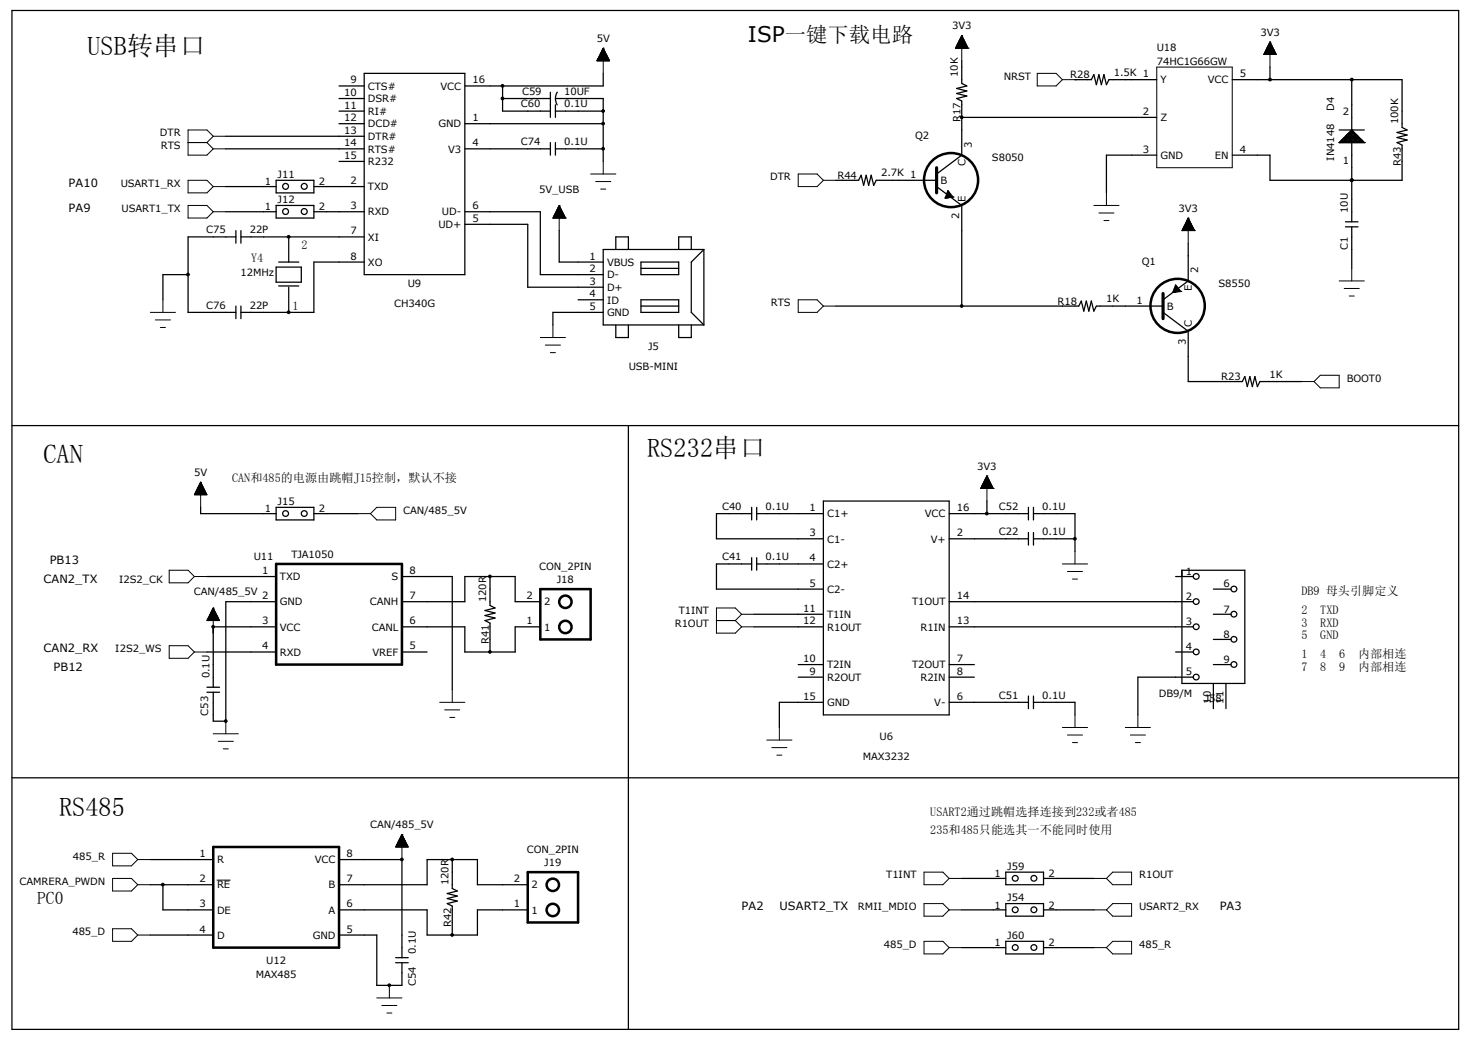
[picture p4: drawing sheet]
<svg xmlns="http://www.w3.org/2000/svg" width="297mm" height="210mm" viewBox="0 0 297 210" stroke-linecap="round" stroke-linejoin="round" font-family="sans-serif">
<g fill="none" stroke="#000" stroke-width=".25">
<path d="M2.4 2.1h292.1v205.8h-292.1zM68.5 17.4h5M68.5 19.9h5M73.5 14.8h20.4v40.7h-20.4zM101.5 19.9h9.6M101.5 17.4v5h9.6M111.1 18.6v5.1M112.1 19.9h9.7v12.7M112.5 18.6a2.5 2.5 0 0 0 0 2.6M121.8 14.8v2.6h-27.9M194.2 12.3v4.5l1 .6-2 .5 2 .5-2 .5 2 .5-2 .5 1 .5v10.9l-5.1 3.8M217 16.1h.1"/>
<path d="M217 16.1h3.3l.6-1 .5 2 .5-2 .5 2 .5-2 .5 2 .5-1h9.7M248.8 16.1h34.3v9.6l1 .5-2 .6 2 .5-2 .5 2 .5-2 .5 1 .5v7.1h-26.7v-5.1h-7.6M256.4 13.5v2.6M272.9 16.1v28.7M45.6 37.7h10.2M45.6 30.1h27.9M45.6 27.5h27.9M55.8 36.4h7.6v2.5h-7.6zM63.4 37.7h10.1M68.5 25h5M68.5 22.4h5M68.5 32.6h5"/>
<path d="M93.9 25h27.9M93.9 30.1h17.2M111.1 28.8v2.5M112.1 30.1h9.7M112.1 22.4h9.7M112.1 21.2v2.5M112.1 28.8v2.5M168.8 36.4h4.6l.5-1 .5 2 .5-2 .5 2 .5-2 .5 2 .5-1h12.2M189.1 37.7l5.1 3.8v20.3M190.9 39.8v.2h.5M191 39.7h1.3M191.1 39.5h1"/>
<path d="M191.3 38.9h.4M191.3 38.7h.2M191.4 38.5l1 1.3M191.4 38.5l-.6 1.5 1.6-.2M191.4 38.5v1.4M191.6 38.8v1M191.9 39.2h-.7l-.1 .8M191.9 39.2v.6M192.2 39.5v.3M192.4 39.8h.1M194.2 23.7h.1M194.2 23.7h39.4"/>
<path d="M233.6 31.3h-10.2v7.6M270.4 28.8h.1M270.4 28.8h5.1M270.4 26.2h5.1M270.6 28.5h4.6v.3M270.6 28.5v.3M270.9 28.3h4.1v.5M270.9 28.2v.6M271.1 28h3.6v.8M271.1 28v.8M271.4 27.8h3v1M271.4 27.7v1.1"/>
<path d="M271.7 27.5h2.5v1.3M271.7 27.5v1.3M271.9 27.3h2v1.5M271.9 27.2v1.6M272.2 27h1.5v1.8M272.2 27v1.8M272.4 26.8h1v2M272.4 26.7v2.1M272.7 26.5h.5v2.3M272.7 26.5v2.3M272.9 26.2h.1M272.9 36.4h.1"/>
<path d="M272.9 26.2l-2.5 2.6M272.9 26.2l2.6 2.6M275.5 28.8h.1M38 55.5h-5.1v5M45.6 42.8h10.2M47.6 47.8h-9.6v15.3h9.6M47.6 46.6v2.5M48.6 47.8h24.9M48.6 46.6v2.5M55.8 53.9h5v3.1h-5zM55.8 41.5h7.6v2.5h-7.6zM56.3 52.9h4"/>
<path d="M56.3 57.7h4M58.3 47.8h.1M58.3 47.8v5.1M58.3 58v5.1M63.4 42.8h10.1M73.5 52.9h-10.1v10.2h-14.8M93.9 42.8h15.2v12.7h12.7M93.9 45.3h12.7v12.7h15.2M112.9 46.6v6.3h8.9M124.3 50.4v-2.6h2.6v2.6M129.4 52.9h7.6v2.6h-7.6zM129.4 54.2h7.6"/>
<path d="M137 50.4v-2.6h2.6v2.6M142.1 50.4h-20.3v15.2h20.3M142.1 50.4v15.2M142.1 50.4l-2.5 2.5v10.2l2.5 2.5M236.9 58.9v.1h.5M237 58.8h1.3M237.1 58.5h1M237.1 58.3v.7M237.2 58.3h.7M237.2 58h.5M237.3 57.7h.2M237.4 57.6l1 1.2"/>
<path d="M237.4 57.6l-.6 1.5 1.6-.3M237.4 57.6v1.4M237.6 57.9v1M237.9 58.2v.7M238.1 58.5v.3M238.4 58.8h.1M239.9 49.1v7.6l-5.1 3.8M271.7 45.8h2.5M271.7 44.8h2.5M272.9 45.8v8.4M47.6 61.8v2.5M48.6 61.8v2.5"/>
<path d="M58.3 63.1h.1M116.7 60.5h5.1M121.8 63.1h-10.2v2.5M124.3 65.6v2.6h2.6v-2.6M129.4 60.5h7.6v2.6h-7.6zM129.4 61.8h7.6M137 65.6v2.6h2.6v-2.6M168.8 61.8h49l.5-1 .5 2 .5-2 .5 2 .5-2 .6 2 .5-1h13.4M234.8 63.1l5.1 3.8v10.1h10.9l.5-1 .5 2.1 .5-2.1 .6 2.1 .5-2.1 .5 2.1 .5-1.1h8.4M2.4 85.9h292.1M126.9 85.9v122M40.5 102.4v1.3h15.3"/>
<path d="M41.8 116.4h14M55.8 102.4h7.6v2.6h-7.6zM63.4 103.7h8.9M81.2 116.4h10.1v22.9M98.9 116.4v5.9l1 .5-2 .5 2 .5-2 .5 2 .5-2 .5 1 .5v5.9M151.8 103.7h-7.1v5.1h21.5M151.8 113.9h-7.1v5.1h21.5M151.8 102.4v2.6M151.8 112.6v2.5M152.8 103.7h13.4M152.8 113.9h13.4M152.8 102.4v2.6"/>
<path d="M152.8 112.6v2.5M166.2 101.2h25.4v43.2h-25.4zM191.6 103.7h16M191.6 108.8h16M199.3 101.2v2.5M207.6 102.4v2.6M207.6 107.5v2.6M208.7 103.7h8.3v7.6M208.7 108.8h8.3M208.7 102.4v2.6M208.7 107.5v2.6M237.4 116.4h3.5"/>
<path d="M238.6 115.1h12.7v22.9h-12.7zM245 119h3.5M41.8 131.7h14M41.8 139.8h2.5M41.8 138.8h2.5M43.1 139.8v5.8h2.5M55.8 126.6h-12.7v12.2M55.8 121.5h-10.2v24.1M81.2 121.5h12.7v-5.1h10.1v5.1h5.1M81.2 126.6h12.7v5.1h10.1v-5.1h5.1M81.2 131.7h5M152.3 124h13.9"/>
<path d="M152.3 126.6h13.9M161.2 134.2h5M161.2 136.7h5M191.6 134.2h5.1M191.6 136.7h5.1M191.6 126.6h49.3M191.6 121.5h49.3M237.4 131.7h3.5M240.9 136.7h-11.2v7.7M245 134.2h3.5M245 124h3.5M245 129.1h3.5"/>
<path d="M245 138v5.1M247.5 138v5.1M2.4 157.1h292.1M45.6 145.6h.1M166.2 141.8h-8.8v5.1M191.6 141.8h16M207.6 140.5v2.6M208.7 141.8h8.3v2.6M208.7 140.5v2.6M30.4 178.6h12.7M30.4 173.6h12.7M32.9 178.6v5.1h10.2"/>
<path d="M68.5 178.6h17.7v-5h10.2v5h10.2M68.5 173.6h12.7M81.2 173.6h.1M81.2 173.6v19.8M91.3 173.6v5.8l1 .5-2 .5 2 .5-2 .5 2 .5-2 .6 1 .5v5.8M194.2 177.4h8.9M203.1 176.1h7.6v2.5h-7.6zM210.7 177.4h10.2M30.4 188.8h12.7M68.5 183.7h17.7v5.1h10.2v-5.1h10.2M68.5 188.8h7.6v10.2h5.1v-4.6M78.6 199h.1"/>
<path d="M79.9 194.4h2.5M79.9 193.4h2.5M194.2 183.7h8.9M194.2 191.3h8.9M203.1 182.5h7.6v2.5h-7.6zM203.1 190.1h7.6v2.5h-7.6zM210.7 183.7h10.2M210.7 191.3h10.2"/>
<circle cx="57.7" cy="37.6" r=".59"/>
<circle cx="61.4" cy="37.6" r=".59"/>
<circle cx="57.7" cy="42.7" r=".59"/>
<circle cx="61.4" cy="42.7" r=".59"/>
<circle cx="57.7" cy="103.7" r=".58"/>
<circle cx="61.4" cy="103.7" r=".58"/>
<circle cx="241.5" cy="116.4" r=".58"/>
<circle cx="249.1" cy="118.9" r=".58"/>
<circle cx="241.5" cy="121.5" r=".58"/>
<circle cx="241.5" cy="126.6" r=".58"/>
<circle cx="241.5" cy="131.6" r=".58"/>
<circle cx="241.5" cy="136.7" r=".58"/>
<circle cx="249.1" cy="124" r=".58"/>
<circle cx="249.1" cy="129.1" r=".58"/>
<circle cx="249.1" cy="134.2" r=".58"/>
<circle cx="205" cy="177.4" r=".58"/>
<circle cx="208.8" cy="177.4" r=".58"/>
<circle cx="205" cy="183.7" r=".58"/>
<circle cx="205" cy="191.3" r=".58"/>
<circle cx="208.8" cy="183.7" r=".58"/>
<circle cx="208.8" cy="191.3" r=".58"/>
</g>
<g fill="none" stroke="#000" stroke-width=".51">
<path d="M55.8 113.9h25.4v20.3h-25.4zM109.1 119h10.2v10.1h-10.2zM43.1 171h25.4v20.3h-25.4zM106.6 176.1h10.1v10.2h-10.1z"/>
<circle cx="192" cy="36.4" r="5.5"/>
<circle cx="237.8" cy="61.8" r="5.5"/>
<circle cx="114.2" cy="126.6" r="1.25"/>
<circle cx="114.2" cy="121.5" r="1.25"/>
<circle cx="111.6" cy="178.7" r="1.25"/>
<circle cx="111.6" cy="183.7" r="1.25"/>
</g>
<g fill="none" stroke="#000" stroke-width=".2">
<path d="M120.6 12.1h2.4v.2M120.6 12.1v.2M120.6 12.1h2.4M120.7 12h2.2v.3M120.7 11.9v.4M120.7 11.9h2.2M120.8 11.8h2v.5M120.8 11.7v.6M120.8 11.6h2M120.9 11.6h1.8v.7M120.9 11.5v.8M120.9 11.5h1.8"/>
<path d="M121 11.3h1.6v1M121 11.3v1M121 11.3h1.6M121.1 11.1h1.4v1.2M121.1 11.1v1.2M121.2 11h1.3M121.2 11h1.2v1.3M121.2 10.8v1.5M121.2 10.8h1.1M121.3 10.8h1v1.5M121.3 10.6v1.7M121.3 10.6h1"/>
<path d="M121.4 10.5h.8v1.8M121.4 10.5v1.8M121.5 10.5h.7M121.5 10.3h.6v2M121.5 10.2v2.1M121.5 10.2h.5M121.6 10.1h.4v2.2M121.6 10v2.3M121.7 10h.3M121.7 9.9h.2v2.4M121.7 9.8v2.5M121.8 9.8h.1"/>
<path d="M121.8 9.7h.1M121.8 9.7v5.1M121.8 9.7l1.3 2.6h-2.6zM192.9 9.7h.1M192.9 9.7h2.6M193 9.6h2.4M193 9.5h2.4v.2M193 9.5v.2M193.1 9.4h2.2M193.1 9.3h2.1v.4M193.1 9.3v.4M193.2 9.2h2"/>
<path d="M193.2 9.1h2v.6M193.2 9.1v.6M193.3 9h1.8M193.3 8.9h1.8v.8M193.3 8.8v.9M193.4 8.8h1.6M193.4 8.7h1.5v1M193.4 8.7v1M193.5 8.6h1.4M193.5 8.5h1.4v1.2M193.5 8.5v1.2M193.6 8.4h1.2"/>
<path d="M193.6 8.3h1.1v1.4M193.6 8.2v1.5M193.7 8.2h1M193.7 8.1h.9v1.6M193.7 8v1.7M193.8 8h.8M193.8 7.9h.8v1.8M193.8 7.8v1.9M193.9 7.8h.6M193.9 7.7h.5v2M193.9 7.6v2.1M194 7.6h.4"/>
<path d="M194.1 7.5h.3v2.2M194.1 7.3l.1 2.4M194.1 7.2v2.5M194.2 7.2h.1M194.2 7.2v5.1M194.2 7.2l-1.3 2.5M194.2 7.2l1.3 2.5M194.3 7.4h-.2v2.3M195.5 9.7h.1M209.4 14.8h3.8l1.3 1.3-1.3 1.3h-3.8zM214.5 16.1h2.5M233.6 13.5h15.2v20.4h-15.2z"/>
<path d="M255.2 11h2.4M255.2 10.8v.2M255.3 10.8h2.3M255.3 10.6v.4M255.4 10.6h2.1M255.4 10.5h2M255.4 10.5v.5M255.5 10.5h1.9M255.5 10.3h1.8M255.5 10.2v.8M255.6 10.2h1.7M255.6 10.1h1.7v.9"/>
<path d="M255.6 10v1M255.7 10h1.5M255.7 9.9h1.4M255.7 9.8v1.2M255.8 9.8h1.3M255.8 9.7h1.2M255.8 9.6v1.4M255.9 9.6h1.1M255.9 9.5h1M255.9 9.4v1.6M256 9.4h.9M256 9.3h.8"/>
<path d="M256 9.2v1.8M256.1 9.2h.7M256.1 9.1h.7M256.1 9v2M256.2 9h.5M256.2 8.9h.4M256.3 8.7h.2M256.3 8.6v2.4M256.4 8.6h.1M256.4 8.5h.1M256.4 8.5v5M256.4 8.5l1.3 2.5h-2.6z"/>
<path d="M256.5 8.7v2.3M256.6 8.8h-.3l-.1 2.2M256.6 8.8v2.2M256.8 9.1v1.9M256.8 9.3v1.7M256.9 9.5v1.5M257 9.7v1.3M257.1 9.9v1.1M257.3 10.3v.7M257.4 10.5v.5M257.6 10.7v.3M257.6 10.9v.1"/>
<path d="M38 36.4h3.8l1.3 1.3-1.3 1.2h-3.8zM38 28.8h3.8M41.8 28.8l1.3 1.3M43.1 27.5l-1.3-1.3h-3.8v5.1h3.8l1.3-1.2M43.1 37.7h2.5M43.1 27.5h2.5M43.1 27.5l-1.3 1.3M43.1 30.1h2.5M119.3 35.1h5M120.3 36.7h3M121.3 38.2h1M121.8 32.6v2.5"/>
<path d="M161.2 35.1h3.8l1.2 1.3-1.2 1.3h-3.8zM166.2 36.4h2.6M223.4 38.9v2.6M38 41.5h3.8l1.3 1.3-1.3 1.2h-3.8zM43.1 42.8h2.5M111.6 44h.1M111.6 44h2.6M111.7 44h2.4M111.8 43.9h2.3M111.8 43.8v.2M111.8 43.8h2.2M111.8 43.6h2.2"/>
<path d="M111.8 43.6v.4M111.9 43.6h2M111.9 43.5h2M111.9 43.3v.7M112 43.3h1.8M112.1 43.3h1.7M112.1 43.1v.9M112.1 43.1h1.6M112.1 43v1M112.2 43h1.4M112.3 42.8h1.3M112.3 42.8v1.2"/>
<path d="M112.3 42.8h1.2M112.4 42.6h1.1M112.4 42.5v1.5M112.4 42.5h1M112.4 42.3v1.7M112.5 42.3h.8M112.6 42.2h.7M112.6 42.1v1.9M112.6 42.1h.6M112.6 42h.6M112.6 41.9v2.1M112.7 42h.4"/>
<path d="M112.8 41.8h.3M112.8 41.7v2.3M112.8 41.7h.2M112.9 41.6v2.4M112.9 41.5v2.5M112.9 41.5h.1M112.9 41.5v5.1M112.9 41.5l-1.3 2.5M112.9 41.5l1.3 2.5M113.1 41.8v2.2M113.2 42v2M113.3 42.2v1.8"/>
<path d="M113.4 42.4v1.6M113.5 42.6v1.4M113.6 42.8v1.2M113.7 43v1M113.8 43.2v.8M113.9 43.4v.6M114 43.6v.4M114.1 43.8v.2M114.2 44h.1M220.9 41.5h5M221.9 43h3M222.9 44.5h1"/>
<path d="M238.6 46.6h.1M238.6 46.6h2.6M238.7 46.5h2.4M238.8 46.4h2.3M238.8 46.3v.3M238.8 46.3h2.2M238.8 46.2h2.2M238.8 46.1v.5M238.9 46.1h2M239 46h1.9M239 45.9v.7M239 45.9h1.8"/>
<path d="M239.1 45.8h1.7v.8M239.1 45.7v.9M239.1 45.7h1.6M239.1 45.6h1.6M239.1 45.5v1.1M239.2 45.5h1.4M239.3 45.4h1.3M239.3 45.3v1.3M239.3 45.3h1.2M239.4 45.2h1.1M239.4 45v1.6M239.4 45.1h1"/>
<path d="M239.5 45h.9M239.5 44.8v1.8M239.5 44.9h.8M239.6 44.8h.7M239.6 44.6v2M239.6 44.7h.6M239.6 44.6h.6M239.6 44.4v2.2M239.7 44.5h.4M239.8 44.4h.3M239.8 44.2v2.4M239.8 44.3h.2"/>
<path d="M239.9 44.2h.1M239.9 44v2.6M239.9 44.1h.1M239.9 44v5.1M239.9 44l-1.3 2.6M239.9 44l1.3 2.6M240 44.1v2.5M240.1 44.3v2.3M240.2 44.5v2.1M240.3 44.7v1.9M240.4 44.9v1.7M240.5 45.1v1.5"/>
<path d="M240.6 45.3v1.3M240.7 45.6v1M240.9 45.9v.7M241 46.1v.5M241.1 46.4v.2M241.2 46.6h.1M270.4 56.7h5.1M271.4 58.3h3M272.4 59.8h1M272.9 54.2v2.5M30.4 63.1h5M31.4 64.6h3"/>
<path d="M32.4 66.1h1M32.9 60.5v2.6M109.1 68.2h5.1M110.1 69.7h3.1M111.1 71.2h1M111.6 65.6v2.6M161.2 60.5h3.8l1.2 1.3-1.2 1.3h-3.8zM166.2 61.8h2.6M262.8 77h2.5M266.6 75.8h3.8v2.5h-3.8l-1.3-1.3zM39.3 99.9h2.4M39.3 99.7v.2"/>
<path d="M39.3 99.7h2.4M39.4 99.7h2.2M39.4 99.6v.3M39.5 99.6h2.1v.3M39.5 99.4h2M39.5 99.4v.5M39.6 99.2h1.8M39.6 99.1v.8M39.7 99.1h1.7M39.7 99.1h1.6M39.7 98.9v1M39.8 98.9h1.5"/>
<path d="M39.8 98.8h1.4M39.8 98.7v1.2M39.8 98.7h1.4M39.9 98.6h1.2M39.9 98.5v1.4M40 98.6h1.1M40 98.4h1M40 98.3v1.6M40 98.3h1M40.1 98.2h.8M40.1 98.1v1.8M40.2 98.1h.7"/>
<path d="M40.2 98h.6M40.2 97.9v2M40.3 97.9h.5M40.3 97.8h.4M40.3 97.7v2.2M40.3 97.7h.4M40.4 97.6h.2M40.4 97.5v2.4M40.5 97.5h.1M40.5 97.4h.1M40.5 97.4v5M40.5 97.4l1.3 2.5h-2.6z"/>
<path d="M40.6 97.6v2.3M40.7 97.8v2.1M40.8 98v1.9M40.9 98.2v1.7M41 98.4v1.5M41.1 98.6v1.3M41.2 98.8v1.1M41.3 99v.9M41.4 99.2v.7M41.5 99.4v.5M198 98.6h.1M198 98.6h2.5"/>
<path d="M198.1 98.4h2.3v.2M198.1 98.4v.2M198.2 98.3h2.2M198.2 98.2h2.1v.4M198.2 98.2v.4M198.2 98.1h2.1M198.3 98h1.9v.6M198.3 98v.6M198.4 97.9h1.8M198.4 97.8h1.8v.8M198.4 97.8v.8M198.5 97.7h1.6"/>
<path d="M198.5 97.6h1.5v1M198.5 97.6v1M198.5 97.5h1.5M198.6 97.4h1.3v1.2M198.6 97.4v1.2M198.7 97.3h1.2M198.7 97.2h1.1v1.4M198.7 97.1v1.5M198.8 97.1h1M198.8 97h.9v1.6M198.8 96.9v1.7M198.9 96.9h.8"/>
<path d="M198.9 96.8h.7v1.8M198.9 96.7v1.9M199 96.7h.6M199 96.6h.5v2M199.1 96.4h.3v2.2M199.1 96.3v2.3M199.2 96.3h.2M199.2 96.2l.1 2.4M199.2 96.1v2.5M199.3 96.1h.1M199.3 96.1v5.1M199.3 96.1l-1.3 2.5"/>
<path d="M199.3 96.1l1.2 2.5M199.5 96.5h-.4l-.1 2.1M200.5 98.6h.1M34.2 115.1h3.8l1.2 1.3-1.2 1.3h-3.8zM39.2 116.4h2.6M72.3 103.7h2.5M74.8 103.7l1.3-1.3h3.8v2.6h-3.8zM214.5 113.9h5.1M215.5 115.4h3.1M216.5 116.9h1.1M217 111.3v2.6M34.2 130.4h3.8l1.2 1.3-1.2 1.2h-3.8z"/>
<path d="M39.2 131.7h2.6M41.8 125.3h2.5M42 125.1h2.2v.2M42 125v.3M42 125h2.1M42 124.8h2.1M42 124.8v.5M42.1 124.8h1.9M42.1 124.6h1.9M42.1 124.5v.8M42.2 124.5h1.7M42.2 124.3v1"/>
<path d="M42.3 124.3h1.5M42.3 124.2h1.5M42.3 124.1v1.2M42.4 124.1h1.3M42.5 124h1.1v1.3M42.5 123.9v1.4M42.5 124h1.1M42.5 123.8h1.1M42.5 123.7v1.6M42.6 123.7h.9M42.6 123.6h.9M42.6 123.5v1.8"/>
<path d="M42.7 123.5h.7M42.8 123.4h.5M42.8 123.3v2M42.8 123.3h.5M42.8 123.2h.5v2.1M42.8 123.1v2.2M42.9 123.1h.3M43 123h.1M43 122.9v2.4M43 122.9h.1M43.1 122.8h.1M43.1 122.8l1.2 2.5h-2.5z"/>
<path d="M43.1 122.8v5M43.1 123v2.3M43.3 123.4v1.9M43.5 123.6v1.7M43.6 123.8v1.5M43.8 124.2v1.1M43.9 124.4v.9M44 124.6v.7M44.1 124.8v.5M44.2 125.1h-2.3l-.1 .2M44.3 125.2v.1M91.3 139.3v2.5"/>
<path d="M144.7 125.3h3.8M148.5 125.3l1.2 1.3M149.7 124h2.6M149.7 124l-1.2 1.3M149.7 124l-1.2-1.2h-3.8v5h3.8l1.2-1.2M149.7 126.6h2.6M43.1 148.2h5M44.1 149.7h3M45.1 151.2h1M45.6 145.6v2.6M88.8 141.8h5.1M89.8 143.3h3"/>
<path d="M90.8 144.9h1M154.8 149.4h5.1M155.8 151h3.1M156.8 152.5h1.1M157.4 146.9v2.5M214.5 146.9h5.1M215.5 148.4h3.1M216.5 149.9h1.1M217 144.4v2.5M227.2 146.9h5.1M228.2 148.4h3.1M229.2 149.9h1.1"/>
<path d="M229.7 144.4v2.5M22.7 177.4h3.8l1.3 1.2-1.3 1.3h-3.8zM22.7 172.3h3.8l1.3 1.3-1.3 1.2h-3.8zM27.8 178.6h2.6M27.8 173.6h2.6M43.8 177.7h2.7M79.9 171h2.5M79.9 170.9v.1M80 170.9h2.3M80.1 170.8h2.2M80.1 170.7v.3M80.1 170.7h2.1"/>
<path d="M80.1 170.6h2.1M80.3 170.3h1.8M80.3 170.3v.7M80.3 170.3h1.7M80.3 170.2h1.7M80.3 170.1v.9M80.4 170.1h1.5M80.4 170h1.5M80.4 169.8v1.2M80.5 169.8h1.3M80.6 169.8h1.2M80.6 169.6v1.4"/>
<path d="M80.6 169.7h1.1M80.6 169.5h1.1M80.6 169.4v1.6M80.7 169.5h.9M80.8 169.3h.8M80.8 169.2v1.8M80.8 169.2h.7M80.9 169.2h.5M80.9 169v2M80.9 169h.5M80.9 168.8v2.2M81 168.8h.3"/>
<path d="M81.1 168.7h.2M81.1 168.6v2.4M81.1 168.7h.1M81.2 168.5h.1M81.2 168.5v5.1M81.2 168.5l-1.3 2.5M81.2 168.5l1.2 2.5h-2.5M81.3 168.7v2.3M81.4 168.9v2.1M81.4 169.1v1.9M81.6 169.3v1.7M81.7 169.5v1.5"/>
<path d="M81.8 169.7v1.3M81.9 169.9v1.1M82 170.1v.9M82.1 170.3v.7M82.1 170.5h-1.9l-.1 .5M82.2 170.5v.5M82.3 170.7v.3M186.6 176.1h3.8l1.2 1.3-1.2 1.2h-3.8zM191.6 177.4h2.6M220.9 177.4h2.5M223.4 177.4l1.3-1.3h3.8v2.5h-3.8zM22.7 187.5h3.8l1.3 1.3-1.3 1.3h-3.8z"/>
<path d="M27.8 188.8h2.6M78.6 199v2.5M186.6 182.5h3.8l1.2 1.2-1.2 1.3h-3.8zM186.6 190.1h3.8l1.2 1.2-1.2 1.3h-3.8zM191.6 183.7h2.6M191.6 191.3h2.6M220.9 183.7h2.5M220.9 191.3h2.5M223.4 191.3l1.3-1.2h3.8v2.5h-3.8zM224.7 182.5h3.8v2.5h-3.8l-1.3-1.3zM76.1 201.5h5.1M77.1 203h3"/>
<path d="M78.1 204.6h1"/>
</g>
<path d="M189.1 33.9v5M234.8 59.3v5" fill="none" stroke="#000" stroke-width=".63"/>
<g fill="#000" stroke="#000" stroke-width=".2">
<circle cx="101.5" cy="19.9" r=".28"/>
<circle cx="101.5" cy="17.3" r=".28"/>
<circle cx="256.4" cy="16.1" r=".29"/>
<circle cx="272.9" cy="16.1" r=".29"/>
<circle cx="121.8" cy="30" r=".28"/>
<circle cx="121.8" cy="22.4" r=".28"/>
<circle cx="121.8" cy="25" r=".28"/>
<circle cx="194.2" cy="23.7" r=".28"/>
<circle cx="272.9" cy="36.4" r=".29"/>
<circle cx="38" cy="55.4" r=".28"/>
<circle cx="58.3" cy="47.8" r=".28"/>
<circle cx="58.3" cy="63.1" r=".28"/>
<circle cx="194.2" cy="61.8" r=".28"/>
<circle cx="98.9" cy="116.4" r=".28"/>
<circle cx="199.2" cy="103.7" r=".28"/>
<circle cx="217" cy="108.8" r=".28"/>
<circle cx="43" cy="126.6" r=".28"/>
<circle cx="98.9" cy="131.6" r=".28"/>
<circle cx="45.6" cy="145.6" r=".28"/>
<circle cx="32.9" cy="178.6" r=".28"/>
<circle cx="81.1" cy="173.5" r=".28"/>
<circle cx="91.3" cy="173.5" r=".28"/>
<circle cx="78.6" cy="198.9" r=".28"/>
<circle cx="91.3" cy="188.8" r=".28"/>
</g>
<g font-size="5.3">
<text x="17.7" y="11">USB转串口</text>
<text x="8.8" y="93.6">CAN</text>
<text x="130.7" y="92.3">RS232串口</text>
<text x="11.9" y="164.7">RS485</text>
</g>
<text font-size="4.4" x="151" y="8.5">ISP一键下载电路</text>
<text font-size="3.5" x="7.5" y="182.5">PC0</text>
<g font-size="2.5">
<text x="50.7" y="52.9">Y4</text>
<text x="60.9" y="50.4">2</text>
<text x="59.1" y="62.7">1</text>
<text x="46.9" y="97.4">CAN和485的电源由跳帽J15控制，默认不接</text>
<text x="262.8" y="124">2</text>
<text x="262.8" y="120.2">DB9 母头引脚定义</text>
<text x="266.6" y="124">TXD</text>
<text x="262.8" y="126.6">3</text>
<text x="262.8" y="129.1">5</text>
<text x="266.6" y="126.6">RXD</text>
<text x="266.6" y="129.1">GND</text>
<text x="262.8" y="132.9">1</text>
<text x="262.8" y="135.5">7</text>
<text x="266.6" y="132.9">4</text>
<text x="266.6" y="135.5">8</text>
<text x="270.4" y="132.9">6</text>
<text x="270.4" y="135.5">9</text>
<text x="274.2" y="132.9">内部相连</text>
<text x="274.2" y="135.5">内部相连</text>
<text x="187.8" y="164.7">USART2通过跳帽选择连接到232或者485</text>
<text x="187.8" y="168.5">235和485只能选其一不能同时使用</text>
</g>
<g font-size="2.3">
<text x="13.8" y="37.7">PA10</text>
<text x="13.8" y="42.8">PA9</text>
<text x="10" y="113.9">PB13</text>
<text x="8.8" y="117.7">CAN2_TX</text>
<text x="8.8" y="131.7">CAN2_RX</text>
<text x="10.8" y="135.5">PB12</text>
<text x="149.7" y="183.7">PA2</text>
<text x="157.4" y="183.7">USART2_TX</text>
<text x="246.3" y="183.7">PA3</text>
</g>
<g font-size="2">
<text x="192.2" y="5.9">3V3</text>
<text x="120.5" y="8.5">5V</text>
<text x="233.6" y="10.2">U18</text>
<text x="254.5" y="7.2">3V3</text>
<text x="70.7" y="16.8">9</text>
<text x="95.4" y="16.8">16</text>
<text x="193.4" y="15.5" transform="rotate(-90 193.4 15.5)">10K</text>
<text x="202.7" y="16.1">NRST</text>
<text x="216.1" y="15.8">R28</text>
<text x="224.9" y="15.3">1.5K 1</text>
<text x="233.6" y="13">74HC1G66GW</text>
<text x="234.3" y="16.8">Y</text>
<text x="243.9" y="16.8">VCC</text>
<text x="250.3" y="15.6">5</text>
<text x="69.5" y="19.4">10</text>
<text x="69.5" y="21.9">11</text>
<text x="74.3" y="18.1">CTS#</text>
<text x="74.3" y="20.7">DSR#</text>
<text x="74.3" y="23.2">RI#</text>
<text x="88.9" y="18.1">VCC</text>
<text x="105.2" y="21.7">C60</text>
<text x="105.4" y="19.1">C59</text>
<text x="113.9" y="19.1">10UF</text>
<text x="113.9" y="21.7">0.1U</text>
<text x="230.8" y="23.2">2</text>
<text x="269.4" y="22.4" transform="rotate(-90 269.4 22.4)">D4</text>
<text x="271.1" y="23.2">2</text>
<text x="32.3" y="27.5">DTR</text>
<text x="69.5" y="24.5">12</text>
<text x="69.5" y="27">13</text>
<text x="69.5" y="29.5">14</text>
<text x="74.3" y="25.7">DCD#</text>
<text x="74.3" y="28.3">DTR#</text>
<text x="88.6" y="25.7">GND</text>
<text x="95.4" y="24.5">1</text>
<text x="95.4" y="29.5">4</text>
<text x="105.2" y="29.3">C74</text>
<text x="113.9" y="29.3">0.1U</text>
<text x="184.8" y="28">Q2</text>
<text x="193.9" y="24.7" transform="rotate(-90 193.9 24.7)">R17</text>
<text x="196.2" y="29.8" transform="rotate(-90 196.2 29.8)">3</text>
<text x="234.3" y="24.5">Z</text>
<text x="282.3" y="25.1" transform="rotate(-90 282.3 25.1)">100K</text>
<text x="32.5" y="30.1">RTS</text>
<text x="56.1" y="35.9">J11</text>
<text x="69.5" y="32.1">15</text>
<text x="74.3" y="30.8">RTS#</text>
<text x="74.3" y="33.4">R232</text>
<text x="90.5" y="30.8">V3</text>
<text x="177.9" y="35.6">2.7K 1</text>
<text x="194.9" y="33.5" transform="rotate(-90 194.9 33.5)">C</text>
<text x="200.3" y="32.6">S8050</text>
<text x="230.8" y="30.8">3</text>
<text x="234.3" y="32.1">GND</text>
<text x="245.3" y="32.1">EN</text>
<text x="250.3" y="30.8">4</text>
<text x="269.4" y="32.4" transform="rotate(-90 269.4 32.4)">IN4148</text>
<text x="271.1" y="33.1">1</text>
<text x="282.8" y="33.6" transform="rotate(-90 282.8 33.6)">R43</text>
<text x="24.4" y="37.7">USART1_RX</text>
<text x="53.5" y="37.4">1</text>
<text x="56.1" y="41">J12</text>
<text x="64.4" y="37.4">2</text>
<text x="70.7" y="37.2">2</text>
<text x="74.3" y="38.4">TXD</text>
<text x="108.9" y="38.9">5V_USB</text>
<text x="155.5" y="36.4">DTR</text>
<text x="169.1" y="36.1">R44</text>
<text x="189.9" y="37.2">B</text>
<text x="194.9" y="40.7" transform="rotate(-90 194.9 40.7)">E</text>
<text x="24.6" y="42.8">USART1_TX</text>
<text x="41.7" y="47.1">C75</text>
<text x="50.4" y="47.1">22P</text>
<text x="53.5" y="42.5">1</text>
<text x="64.4" y="42.5">2</text>
<text x="70.7" y="42.2">3</text>
<text x="70.7" y="47.3">7</text>
<text x="74.3" y="43.5">RXD</text>
<text x="88.5" y="46.1">UD+</text>
<text x="89.2" y="43.5">UD-</text>
<text x="95.4" y="44.8">5</text>
<text x="95.4" y="42.2">6</text>
<text x="193.7" y="44.3" transform="rotate(-90 193.7 44.3)">2</text>
<text x="238" y="42.8">3V3</text>
<text x="272.2" y="43" transform="rotate(-90 272.2 43)">10U</text>
<text x="70.7" y="52.4">8</text>
<text x="74.3" y="48.6">XI</text>
<text x="74.3" y="53.7">XO</text>
<text x="119" y="52.4">1</text>
<text x="122.6" y="53.7">VBUS</text>
<text x="230.5" y="53.4">Q1</text>
<text x="272.2" y="50.5" transform="rotate(-90 272.2 50.5)">C1</text>
<text x="48.6" y="55.7">12MHz</text>
<text x="82.3" y="58">U9</text>
<text x="119" y="54.9">2</text>
<text x="119" y="57.5">3</text>
<text x="122.6" y="56.2">D-</text>
<text x="122.6" y="58.8">D+</text>
<text x="240.7" y="58.8" transform="rotate(-90 240.7 58.8)">E</text>
<text x="241.9" y="55.2" transform="rotate(-90 241.9 55.2)">2</text>
<text x="246" y="58">S8550</text>
<text x="41.7" y="62.3">C76</text>
<text x="50.4" y="62.3">22P</text>
<text x="79.6" y="62.1">CH340G</text>
<text x="119" y="60">4</text>
<text x="119" y="62.6">5</text>
<text x="122.6" y="61.3">ID</text>
<text x="122.6" y="63.8">GND</text>
<text x="155.7" y="61.8">RTS</text>
<text x="213.5" y="61.5">R18</text>
<text x="223.3" y="61">1K</text>
<text x="229.5" y="61.3">1</text>
<text x="235.6" y="62.6">B</text>
<text x="130.9" y="70.7">J5</text>
<text x="239.4" y="69.7" transform="rotate(-90 239.4 69.7)">3</text>
<text x="240.7" y="66.1" transform="rotate(-90 240.7 66.1)">C</text>
<text x="127" y="74.8">USB-MINI</text>
<text x="246.6" y="76.8">R23</text>
<text x="256.3" y="76.3">1K</text>
<text x="271.9" y="77">BOOT0</text>
<text x="197.3" y="94.8">3V3</text>
<text x="39.2" y="96.1">5V</text>
<text x="56.1" y="101.9">J15</text>
<text x="53.5" y="103.5">1</text>
<text x="64.4" y="103.5">2</text>
<text x="81.4" y="103.7">CAN/485_5V</text>
<text x="145.8" y="103">C40</text>
<text x="154.6" y="103">0.1U</text>
<text x="163.5" y="103.2">1</text>
<text x="167" y="104.5">C1+</text>
<text x="186.7" y="104.5">VCC</text>
<text x="193.2" y="103.2">16</text>
<text x="201.7" y="103">C52</text>
<text x="210.4" y="103">0.1U</text>
<text x="51.2" y="113.1">U11</text>
<text x="58.8" y="112.6">TJA1050</text>
<text x="145.8" y="113.1">C41</text>
<text x="154.6" y="113.1">0.1U</text>
<text x="163.5" y="108.3">3</text>
<text x="163.5" y="113.4">4</text>
<text x="167" y="109.6">C1-</text>
<text x="187.9" y="109.6">V+</text>
<text x="193.2" y="108.3">2</text>
<text x="201.7" y="108">C22</text>
<text x="210.4" y="108">0.1U</text>
<text x="24" y="117.7">I2S2_CK</text>
<text x="53" y="115.9">1</text>
<text x="56.5" y="117.2">TXD</text>
<text x="79" y="117.2">S</text>
<text x="82.7" y="115.9">8</text>
<text x="108.9" y="115.1">CON_2PIN</text>
<text x="112.4" y="117.7">J18</text>
<text x="163.5" y="118.4">5</text>
<text x="167" y="114.6">C2+</text>
<text x="167" y="119.7">C2-</text>
<text x="239.4" y="116.1">1</text>
<text x="247" y="118.6">6</text>
<text x="39.2" y="120.2">CAN/485_5V</text>
<text x="53" y="121">2</text>
<text x="56.5" y="122.3">GND</text>
<text x="74.7" y="122.3">CANH</text>
<text x="82.7" y="121">7</text>
<text x="98.2" y="121.6" transform="rotate(-90 98.2 121.6)">120R</text>
<text x="106.3" y="121">2</text>
<text x="109.9" y="122.3">2</text>
<text x="137" y="124">T1INT</text>
<text x="162.2" y="123.5">11</text>
<text x="167" y="124.8">T1IN</text>
<text x="184.2" y="122.3">T1OUT</text>
<text x="193.2" y="121">14</text>
<text x="239.4" y="121.2">2</text>
<text x="247" y="123.7">7</text>
<text x="23.3" y="131.7">I2S2_WS</text>
<text x="53" y="126.1">3</text>
<text x="53" y="131.1">4</text>
<text x="56.5" y="127.3">VCC</text>
<text x="75.1" y="127.3">CANL</text>
<text x="82.7" y="131.1">5</text>
<text x="82.7" y="126.1">6</text>
<text x="98.7" y="130.1" transform="rotate(-90 98.7 130.1)">R41</text>
<text x="106.3" y="126.1">1</text>
<text x="109.9" y="127.3">1</text>
<text x="136.2" y="126.6">R1OUT</text>
<text x="162.2" y="126.1">12</text>
<text x="167" y="127.3">R1OUT</text>
<text x="185.8" y="127.3">R1IN</text>
<text x="193.2" y="126.1">13</text>
<text x="239.4" y="126.2">3</text>
<text x="239.4" y="131.3">4</text>
<text x="247" y="128.8">8</text>
<text x="42.3" y="137" transform="rotate(-90 42.3 137)">0.1U</text>
<text x="56.5" y="132.4">RXD</text>
<text x="75.2" y="132.4">VREF</text>
<text x="162.2" y="133.7">10</text>
<text x="163.5" y="136.2">9</text>
<text x="167" y="137.5">R2OUT</text>
<text x="167" y="135">T2IN</text>
<text x="184.2" y="135">T2OUT</text>
<text x="185.8" y="137.5">R2IN</text>
<text x="193.2" y="133.7">7</text>
<text x="193.2" y="136.2">8</text>
<text x="239.4" y="136.4">5</text>
<text x="247" y="133.9">9</text>
<text x="162.2" y="141.3">15</text>
<text x="167" y="142.6">GND</text>
<text x="188.6" y="142.6">V-</text>
<text x="193.2" y="141.3">6</text>
<text x="201.7" y="141.1">C51</text>
<text x="210.4" y="141.1">0.1U</text>
<text x="234" y="140.8">DB9/M</text>
<text x="243.2" y="141.8">J58</text>
<text x="244.5" y="142.1" transform="rotate(-90 244.5 142.1)">10</text>
<text x="247" y="142.1" transform="rotate(-90 247 142.1)">11</text>
<text x="42" y="144.5" transform="rotate(-90 42 144.5)">C53</text>
<text x="177.6" y="149.4">U6</text>
<text x="174.2" y="153.5">MAX3232</text>
<text x="74.7" y="167.2">CAN/485_5V</text>
<text x="14.7" y="173.6">485_R</text>
<text x="40.3" y="173.1">1</text>
<text x="70" y="173.1">8</text>
<text x="106.3" y="172.3">CON_2PIN</text>
<text x="3.9" y="178.6">CAMRERA_PWDN</text>
<text x="40.3" y="178.1">2</text>
<text x="43.8" y="174.3">R</text>
<text x="43.8" y="179.4">RE</text>
<text x="63.5" y="174.3">VCC</text>
<text x="66.3" y="179.4">B</text>
<text x="70" y="178.1">7</text>
<text x="90.6" y="178.7" transform="rotate(-90 90.6 178.7)">120R</text>
<text x="103.8" y="178.1">2</text>
<text x="107.3" y="179.4">2</text>
<text x="109.9" y="174.8">J19</text>
<text x="178.9" y="177.4">T1INT</text>
<text x="200.8" y="177.1">1</text>
<text x="203.4" y="175.6">J59</text>
<text x="211.7" y="177.1">2</text>
<text x="230" y="177.4">R1OUT</text>
<text x="40.3" y="183.2">3</text>
<text x="43.8" y="184.5">DE</text>
<text x="66.3" y="184.5">A</text>
<text x="70" y="183.2">6</text>
<text x="103.8" y="183.2">1</text>
<text x="107.3" y="184.5">1</text>
<text x="173.2" y="183.7">RMII_MDIO</text>
<text x="200.8" y="183.5">1</text>
<text x="203.4" y="181.9">J54</text>
<text x="211.7" y="183.5">2</text>
<text x="230" y="183.7">USART2_RX</text>
<text x="14.6" y="188.8">485_D</text>
<text x="40.3" y="188.3">4</text>
<text x="43.8" y="189.6">D</text>
<text x="63.2" y="189.6">GND</text>
<text x="70" y="188.3">5</text>
<text x="91.1" y="187.2" transform="rotate(-90 91.1 187.2)">R42</text>
<text x="178.4" y="191.3">485_D</text>
<text x="200.8" y="191.1">1</text>
<text x="203.4" y="189.6">J60</text>
<text x="211.7" y="191.1">2</text>
<text x="230" y="191.3">485_R</text>
<text x="51.6" y="197.4">MAX485</text>
<text x="53.8" y="194.6">U12</text>
<text x="83.9" y="192.6" transform="rotate(-90 83.9 192.6)">0.1U</text>
<text x="83.9" y="199.1" transform="rotate(-90 83.9 199.1)">C54</text>
</g>
</svg>
